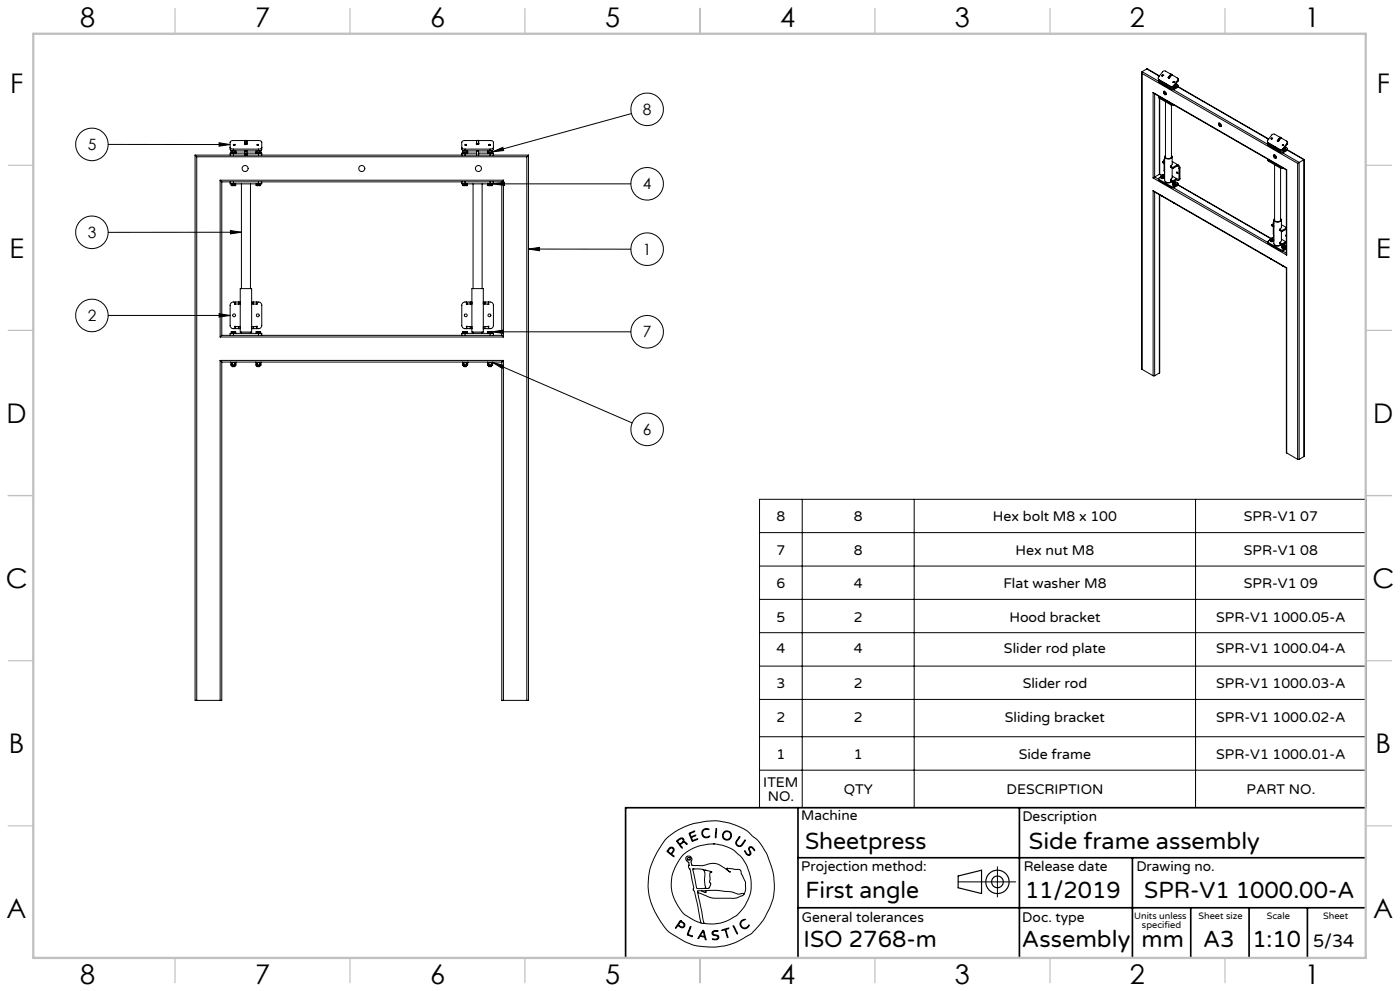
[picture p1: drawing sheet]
<svg xmlns="http://www.w3.org/2000/svg" width="420mm" height="297mm" viewBox="0 0 420 297" stroke-linecap="round" stroke-linejoin="round" font-family="sans-serif">
<g fill="none" stroke="#000" stroke-width=".3">
<path d="M189.4 34l-41.6 11.5M342.5 21.7l.1 89M342.6 21.5v.5M342.6 22l46.7 27M342.6 22v88.7M342.6 21.5l5 2.9M344 20.7l3.8 2.1M344 20.7l-1.4 .8M345.9 27.7l40 23.2M345.9 27.7v25.6M345.9 27.7l40.1 23.2M346.4 28.1v25"/>
<path d="M347.5 23.7l.2 .3M347.6 24.2l.2 .6M347.7 23.8l3.5 2.1M347.7 23.8l.1 .3M347.7 24l.1 .1M347.7 24l.1 .4M347.8 29.1l-.2-.3 .1 .6 3.6 2.1M347.8 24.1l3.5 2M347.8 24.8l1.6 .9M347.8 24.4l1.6 1M347.8 24.4v.4M347.8 29.1v23.1"/>
<path d="M347.8 29.1l3.5 2M347.9 29.5v22.7M348.7 22.6l.2-.1-.3 .3zM348.7 22.7l.2-.1zM348.8 22.5h.1M348.9 22.5h.1M348.9 22.7l-.1 .1M348.9 22.6l-.2 .2M349.1 27.4a.59 .59 0 0 1 .7 .3 .59 .59 0 0 1-.2 .7l-.5-.5zM349.2 27.6l.7 .4M349.2 27.3v.5l.6 .5M349.2 27.9l.7 .3"/>
<path d="M349.4 25.7v-.7l.3 .1v.8M349.4 25.7l.3 .2M349.6 30.5v16.6M349.7 25.9l1.6 .9M350.1 25.3l-.4 .2 1.6 1M350.5 23.2l.3 .2M350.8 23.3v.1M350.8 23.3l.1 .1M351.2 25.9l.1 .2M351.3 22.3l-1.7-1h-.6l-1.5 1.9v.4l.2 .2M351.3 22.3l-.8 .9M351.3 22.3l.3 .1"/>
<path d="M351.3 22.2v.1M351.3 26.5h1M351.3 26.8h1M351.3 31.1l.5 .2M351.3 31.5h.9M351.3 26.5v.3M351.3 31.1v.4M351.4 31.5v15.6M351.5 22.4l1.8 1.1-.1 .6M351.5 22.4h.1M351.5 22.4l-.7 .9M351.5 22.4l-.7 1"/>
<path d="M351.6 22.4h.1M351.9 26.1l.2 .1M352 26.9l28.4 16.4M352.1 25.6l-.5 .3h-.4M352.1 25.6l.1 .2M352.1 25.9v.3M352.2 25.8l-.4 .3h-.5M352.2 24.5h.1M352.2 24.5l-.2 .2M352.2 24.5l-.1 .2M352.4 25.7h.1M352.3 26.5v.3"/>
<path d="M352.4 25.7h.2M352.5 25.5l-.1 .1M352.5 25.4l-.1 .2M352.6 26.1l-.5 .1M352.6 25.7v.4M352.7 25.5l-.3 .2M352.7 25.5l-.1 .2M352.8 25.4l-.2-.1 .1 .2M352.8 25.4l-.2 .7M352.8 25.1l.6 .4-.2 .4M352.8 25.4l-.1 .1M353.2 24.1l-1.1 1.5"/>
<path d="M353.2 24.1l.2 .2M353.2 25.9l-.9 .6M353.2 25.9v.3M353.2 26.2l-.9 .6M353.3 23.5l.2 .3-.1 .5M353.4 24.3l-1.2 1.5M353.4 26l-.2 .2M353.4 25.6v.4M353.4 26l27.2 15.7M353.4 26.1l27.1 15.6M365.6 36.9a.59 .59 0 0 1 .7 .3 .59 .59 0 0 1-.2 .8l-.4-.4zM365.7 37.1l.7 .4"/>
<path d="M365.7 36.9l.1 .7 .5 .2M365.8 37.4l.6 .3M32.5 43.3h36.5M58.5 46.5h11.5M58.5 46.5l.5 .5M58.5 46.5v163.4h.5M59 47v162.9M59 47h99M65.7 42.8l3.3 .5-3.3 .5zM66 54l.5 .5M66 54v47M66 54h85"/>
<path d="M66.5 54.5h3.5M66.5 54.5v46M69 44.2l.3 .4 .7 .1M69 54.5v.6h9.5v-.6M69.3 45.9h.4M69.3 45.2l.2-.1zM69.3 45.9h.1M69.3 45.2v.7M69.4 55.6h.3M69.4 55.1v.5M69.4 55.2h1.3M69.7 45.9h.3"/>
<path d="M69.7 45.2v.7M69.7 55.6h.6M70 43.4h.5zM70 55.6h.3M70 45.2l-1-.4v-2.3l.9-.4 8.2 .1 .4 .3v2.3l-1 .4M70 43.5h.4h-.3M70 45.9h-1v.6M70 55.6h-.3M70 44.7v.5M70 45.9v.6M70 54.5v1.1M70 44.7h7.5"/>
<path d="M70 45.2h7.5M70 46.5h7.5M70 45.9h3.5M70 54.5h7.5M70.2 43.3h.2M70.2 43.3l.2 .2-.4-.1M70.2 43.3l.3 .1M70.4 45.9h-.4M70.4 45.9h.4M70.4 45.2v.7M70.7 55.6h-.4M70.7 55.1v.5"/>
<path d="M70.8 45.9h-.1M70.8 45.2v.7M72.4 55.1v31.4M73.5 43l-.1 .2 .2-.1M73.5 43.2v-1.1h.6v1.1M73.5 45.2v1.3M73.5 43.1h.6M74.1 43l.1 .2-.3-.1M74.1 45.2v1.3M74.1 45.9h3.4M75.1 55.1v31.4M76.8 45.9h.4"/>
<path d="M76.8 45.9h.1M76.8 45.2v.7M76.9 55.6h.3M76.9 55.1v.5M76.9 55.2h1.3M77.1 43.4h.5zM77.1 43.4l.4 .1M77.2 45.9h.3M77.2 43.5h.3h-.3M77.2 45.2v.7M77.2 55.6h.7M77.3 43.3h.2"/>
<path d="M77.3 43.3l.3 .2M77.3 43.3l.3 .1M77.5 55.6h.4M77.5 46.5h62M77.5 45.9h1v.6M77.5 54.5h62M77.5 44.7v.5M77.5 45.9v.6M77.5 54.5v1.1M77.5 55.6h-.3M77.9 45.9h.4M77.9 45.9h-.4"/>
<path d="M77.9 45.2v.7M78.1 45.1l.2 .1zM78.2 55.6h-.3M78.2 55.1v.5M78.3 45.9h-.1M78.3 45.2v.7M78.5 44.2l-.3 .4-.7 .1M138.5 44.2l.3 .4 .7 .1M138.5 54.5v.6h9.5M138.8 45.9h.4M138.8 45.2l.2-.1zM138.8 45.9h.1"/>
<path d="M138.8 45.2v.7M138.9 55.6h.3M138.9 55.1v.5M138.9 55.2h1.3M139.2 45.9h.3M139.2 45.2v.7M139.2 55.6h.6M139.5 43.4h.5zM139.5 55.6h.3M139.5 45.2l-1-.4v-2.3l.8-.4 8.3 .1 .4 .3v2.3l-1 .4M139.5 45.9h-1v.6M139.5 55.6h-.3"/>
<path d="M139.5 44.7v.5M139.5 45.9v.6M139.5 54.5v1.1M139.5 44.7h7.5M139.5 45.2h7.5M139.5 46.5h7.5M139.5 45.9h3.5M139.5 54.5h7.5M139.7 43.3h.2M139.7 43.3l.2 .2M139.7 43.3l.3 .1M139.9 45.9h-.4"/>
<path d="M139.9 45.9h.4M139.9 45.2v.7M139.9 43.5h-.3M140.2 55.6h-.4M140.2 55.1v.5M140.3 45.9h-.1M140.3 45.2v.7M141.9 55.1v31.4M143 43l-.1 .2 .2-.1M143 43.2v-1.1h.6v1.1M143 43.1h.6M143 45.2v1.3"/>
<path d="M143.6 43l.1 .2-.3-.1M143.6 45.2v1.3M143.6 45.9h3.4M144.6 55.1v31.4M146.3 45.9h.3M146.3 45.9h.1M146.3 45.2v.7M146.4 55.6h.3M146.4 55.1v.5M146.4 55.2h1.3M146.6 43.4h.5zM146.6 45.9h.4"/>
<path d="M146.6 45.2v.7M146.7 55.6h.7M146.8 43.3h.2M146.8 43.3l.3 .2M146.8 43.3l.3 .1M147 55.6h.4M147 43.5h-.4M147 45.9h1v.6M147 46.5h11.5M147 54.5h3.5M147 44.7v.5M147 45.9v.6"/>
<path d="M147 54.5v1.1M147 55.6h-.3M147.4 45.9h-.4M147.4 45.9h.4M147.4 45.2v.7M147.6 45.1l.2 .1zM147.7 55.6h-.3M147.7 55.1v.5M147.8 45.5l3-1.3 .3 .9zM147.8 45.9h-.1M147.8 45.2v.7M148 55.1l3.3-.5v1z"/>
<path d="M148 44.2l-.3 .4-.7 .1M148 54.5v.6M148 55.1h41.3M150.5 54.5v46M151 54l-.5 .5M151 54v47M158 47v162.9M158.5 46.5l-.5 .5M158.5 46.5v163.4h-.5M345.9 57.1l40 23.2M345.9 57.1l40.1 23.2M345.9 57.1v55.5"/>
<path d="M345.9 53.3l40.1 23.1M346.4 53.1l-.5 .2M346.4 53.1l1.2 .7M346.4 57.5v55.1M347.6 53.5l.2 .6M347.8 53.8v.3M347.8 58.3v53.5M347.8 53.8l3.5 2M347.8 54.1l3.5 2.1M347.8 52.2l-1.4 .9M347.8 52.2l.9 .5M347.9 52.2h-.1"/>
<path d="M347.9 58.4l-.1 53.4M347.9 52.2l.9 .5M348.3 53l-.6 .4 .1 .4M348.3 52.9l.1 .5M348.3 52.9v.2M348.3 53.1l.4 .1M348.3 53.1l.1 .1M348.3 53.3l.1 .1M348.4 53.4l.5 .1M348.4 53.2v.2M348.4 53.2h.3M348.4 52.8l-.1 .3"/>
<path d="M348.4 52.8l.4-.1zM348.4 52.8l-.1 .1M348.5 58.7l.2 .1M348.6 58.8h.1M348.7 53.2l.2 .1M348.8 52.5v.3l.6 .3M348.8 48.4l.4 .3M348.8 48.4v.4l.4 .2M348.8 52.5l.4 .2M348.9 53.3v.2M349.1 53.2h-.4M349.1 53.2l-.2 .1"/>
<path d="M349.1 53.4l-.2 .1M349.2 53l-.1 .2zM349.2 49l.2 2.6M349.2 48.7l.2 .1M349.2 49l.2 .1M349.2 52.7l.2 .1M349.2 52.7v.6l-.3 .2M349.2 48.7v.3M349.4 47.6l-.2 .6M349.4 47v7.1a1.38 1.38 0 0 0 2.1 .3M349.4 48l-.6 .4M349.4 52.1l-.6 .4"/>
<path d="M349.6 46.6a.79 .79 0 0 0 .2 1 .79 .79 0 0 0 .9 0l.9-.4-.2-.6M349.6 46.8a.93 .93 0 0 0 .9 .8 .93 .93 0 0 0 .9-.8M349.7 54.5l.6 .3 1.1-.3M351.2 49.8l.1 .4M351.2 53.8l.1 .5M351.3 55.8h1M351.3 56.2h1M351.3 49.9v.3M351.3 53.9v.4M351.3 55.8v.4M351.3 49.9l.5 .3M351.3 50.2l.5 .3"/>
<path d="M351.3 53.9l.5 .3M351.3 54.3l.5 .2M351.6 47v2.3l-.4 .4 .1 .2M351.6 50.4v2.9l-.4 .5 .1 .1M351.6 52.8l1.3 .7M351.6 48.4l1.7 1M351.8 55l.1 .5M351.8 55l.1 .1M351.8 50.2v.3M351.8 54.2v.3M351.9 55.1l.3 .2M351.9 55.1v.1"/>
<path d="M351.9 55.3v.2M351.9 55.5l.5 .1M351.9 55.2v.3M351.9 55.2l.3 .1M352 54.9l-.1 .2M352 54.9l-.2 .1M352 55.5l.4 .1M352 56.3l28.4 16.4M352.2 55.3h.2M352.3 55.8v.4M352.3 54.3l1.1 .6-.2 .4M352.4 54.8l-.4 .1"/>
<path d="M352.4 54.8l.3 .2M352.4 55.3v.3M352.6 55.2l-.4 .1M352.6 55.2l-.2 .1M352.7 55l-.1 .2M352.7 55.4l-.3 .2M352.7 55l.1 .1M352.8 55.1l-.2 .1M352.8 55.1l-.4 .5M352.9 53.5l.1 .1M353 49.8v.1M353 49.5v.3"/>
<path d="M353 53.6v.3M353 49.5l.2 .1M353 53.6l-1.2 .6M353 53.5h-.1M353 53.9l-1.2 .6M353.1 49.8l-1.3 .7M353.2 49.6l.5 .9M353.2 55.3v.3M353.2 55.3l-.9 .5M353.2 55.6l-.9 .6M353.3 51.7h.1M353.3 49.4l-.3 .1"/>
<path d="M353.3 49.4l.2 .1M353.3 49.4l-1.5 .8M353.4 55.4l-.2 .2M353.4 55v.4M353.4 55.4l28.1 16.2M353.4 55.5l28 16.1M353.5 49.5l.5 .8M353.5 49.5l-.3 .1M353.7 53.7l-.2 .4-.5-.2M353.7 50.5v3.2M354 53.6l-.4 .4M354 50.3l-.3 .2"/>
<path d="M354 53.6l-.3 .1M354 50.3v3.3M380.3 42.6l.3 .4M380.4 43.1l.2 .6M380.4 42.9l.2 .1M380.5 42.9l-.1 .2 .2 .2M380.6 48l-.2-.3 .2 .6M380.6 43l3.5 2M380.6 43.3l1.6 1M380.6 43.3v.4M380.6 48v.3M380.6 43.7l1.6 .9"/>
<path d="M380.6 48l3.5 2.1M380.6 48.3l3.5 2.1M381.5 41.4h.1l-.2 .3zM381.6 41.4h.1M381.6 41.5l-.2 .2M381.6 41.6l-.1 .1M382.1 46.5a.59 .59 0 0 1 .7 .3 .59 .59 0 0 1-.2 .7l-.5-.4zM382.2 46.7l.7 .4M382.2 44.6v-.7l.3 .2v.7M382.2 44.6l.3 .2M382.2 46.4l.1 .6 .5 .4M382.2 46.9l.7 .4"/>
<path d="M382.4 49.4v16.6M382.5 44.8l1.6 .9M382.8 44.2l-.3 .2 1.6 1M383.6 42.2l-.1 .2M383.6 42.2v.1M384 44.8l.1 .2M384 41.2l-1.9-1.1-.5 .3-1.4 1.8 .1 .5 3.7 2.1M384 41.2l-.7 1M384 41.2l.4 .1M384 41.2l.3 .1M384.1 45.4h1M384.1 45.7h1"/>
<path d="M384.1 50.4h.9M384.1 50.1l.5 .1M384.1 45.4v.3M384.1 50.1v.3M384.2 50.4v15.6M384.3 41.3l1.8 1.1-.1 .6M384.3 41.3h.1M384.3 41.3l-.8 1-.2-.1M384.3 41.3l-.7 .9M384.4 41.3v.1M384.7 45l.2 .1M384.7 45.8l5 2.9"/>
<path d="M384.8 43.6l.2-.1zM384.8 44.6l-.4 .2h-.4M384.8 44.6l.2 .2M384.9 44.8v.3M385 43.4h.1M385 44.8l-.4 .2h-.5M385 43.4l-.3 .2M385 43.5l-.2 .1M385.2 44.6h.1M385.1 45.4v.3M385.2 44.6h.2M385.3 44.4l-.1 .1"/>
<path d="M385.3 44.3l-.2 .3M385.4 45l-.5 .1M385.4 44.6v.4M385.5 44.4l-.3 .2M385.5 44.4l-.1 .2M385.6 44.3l-.2-.1 .1 .2M385.6 44.3l-.2 .7M385.6 44l.6 .4-.2 .4M385.6 44.3l-.1 .1M385.9 50.9l.1 25.5M386 50.9h-.1M386 43l-1.2 1.6"/>
<path d="M386 43l.2 .2M386 44.8l-.9 .6M386 44.8v.4M386 50.9v25.5M386 45.2l-.9 .5M386 42.4l.3 .4-.1 .4M386.2 43.2l-1.2 1.6M386.2 45l5 2.9M386.2 44.9l-.2 .3M386.2 44.6v.3M386.2 44.9l5.1 2.9M389.3 49v88.7"/>
<path d="M389.7 48.7l-.4 .3M389.7 48.7v89M391.2 47.9l-1.5 .8M391.2 47.9v88.9M391.3 47.8l-.1 .1M391.3 47.8l-.1 89M69.1 69.1l3.3 .5-3.3 .5zM72.4 69.6h-39.9M158.5 74.6l3.3-.4v.9zM158.5 74.6l30.8 .1M352 60.8l.2 .1M352.1 60.8v.1"/>
<path d="M352.1 60.9h.1M380.4 72.5l.2 .6M380.6 72.7v.4M380.6 72.7l3.5 2.1M380.6 73.1l3.5 2M381 71.9l-.6 .4 .2 .4M381 71.9l.2 .5M381 71.9l.1 .1M381.1 72.2v.1M381.1 72l.3 .1M381.1 72l.1 .1M381.2 72.4h.4"/>
<path d="M381.2 72.1v.3M381.2 72.1h.2M381.2 71.7l-.1 .3M381.2 71.7l-.2 .2M381.2 71.7l.3-.1zM381.3 77.6l.1 .1M381.3 77.7h.1M381.4 77.7h.1M381.4 72.1l.2 .1M381.5 67.3l.5 .3M381.5 67.3v.4l.5 .2M381.5 71.4v.3l.5 .3"/>
<path d="M381.5 71.4l.5 .2M381.6 72.2v.2M381.8 72.1h-.4M381.8 72.1l-.2 .1M381.8 72.1l.2-.1v.2l-.4 .2M381.9 72.3l-.2 .1M382 71.9l-.2 .2M382 67.9l.2 2.7M382 67.6l.2 .1M382 67.9l.2 .1M382 71.6l.2 .1M382 72h.2"/>
<path d="M382 67.6v.3M382 71.6v.4M382.1 66.5l-.1 .6M382.2 65.9v7.1a1.35 1.35 0 0 0 2.1 .3M382.2 67l-.7 .3M382.2 71l-.7 .4M382.4 65.5l-.1 .1a.91 .91 0 0 0 .4 1 .91 .91 0 0 0 1.1-.1l.6-.5-.2-.5M382.4 65.8a.92 .92 0 0 0 .9 .7 .92 .92 0 0 0 .9-.7M382.4 73.4a1.33 1.33 0 0 0 1.7 0M384 68.7l.1 .4M384 72.7l.1 .5M384.1 68.8v.3"/>
<path d="M384.1 72.8v.4M384.1 69.1l.5 .3M384.1 68.8l.5 .3M384.1 72.8l.5 .3M384.1 73.2l.5 .2M384.1 74.8h1M384.1 75.1h1M384.1 74.8v.3M384.4 65.9v2.2l-.4 .5 .1 .2M384.4 69.4v2.7l-.4 .5 .1 .2M384.4 71.7l1.3 .7M384.4 67.3l1.5 .9"/>
<path d="M384.6 73.9l.1 .5M384.6 69.1v.3M384.6 73.1v.3M384.6 73.9v.1M384.6 74l.4 .2M384.6 74l.1 .2M384.6 74.2l.1 .2M384.7 74.4l.5 .1M384.7 74.2v.2M384.7 74.2h.3M384.7 73.8l-.1 .2M384.7 73.8l-.1 .1"/>
<path d="M384.7 75.2l1.2 .6M385 74.2l.2 .1M385 79.8l-.2-.1 .2 .1M385.1 74.8v.3M385.1 73.2l.8 .4M385.2 73.7l-.5 .1M385.2 73.7l.3 .2M385.2 74.3v.2M385.4 74.1l-.4 .1M385.4 74.1l-.2 .2M385.4 74.3l-.2 .2M385.5 73.9l-.1 .2"/>
<path d="M385.5 73.9l.1 .1M385.6 74l-.2 .1M385.6 74l-.4 .5M385.7 72.4l.1 .1M385.8 68.7l-.1 .1M385.8 68.4v.3M385.8 72.5v.3M385.8 68.4l.1 .1M385.8 72.8h.1M385.8 68.4h.1l-1.3 .7M385.8 72.4h-.1M385.8 72.8l-1.2 .6"/>
<path d="M385.8 68.7l-1.2 .7M385.8 72.4l-1.2 .7M385.8 72.5h.1M385.9 70.4l-.2 .2 .2 .3M385.9 74.3l-.8 .5M385.9 74.6l-.8 .5M32.5 94.5h36.5M65.7 94l3.3 .5-3.3 .5zM69.4 99.4v.5M69.4 99.8h1.3M69.7 99.4h.3M69.7 99.4h.6"/>
<path d="M69.7 99.4h-.3M70 99.4v1.1M70.3 99.4h.4M70.3 99.4h.4v.5M70.3 99.4h-.3M70.5 90.9l-.1 .3 .3-.1M70.5 90.5v.6h1.1M70.7 97.9l-.3-.1 .1 .3M71.6 90.5h-1.6a.96 .96 0 0 0-1 1v6a.96 .96 0 0 0 1 1h1.6M71.6 91.1h.5M71.6 90.5h.5M71.6 97.9h.5"/>
<path d="M71.6 98.5h.5M71.6 97.9h-1.1v.6M71.6 90.5v.6M71.6 97.9v.6M72.1 86.5h3.4v13h-3.4zM72.4 99.5v.4M75.1 99.5v.4M75.5 91.1h.5M75.5 90.5h.5M75.5 97.9h.5M75.5 98.5h.5M76 90.5h1.5a.96 .96 0 0 1 1 1v6a.96 .96 0 0 1-1 1h-1.5"/>
<path d="M76 90.5v.6M76 97.9v.6M76 97.9h1v.6M76.9 97.9l.3-.1-.2 .3M76.9 99.4v.5M76.9 99.8h1.3M77 90.9l.2 .3-.3-.1M77 90.5v.6h-1M77.2 99.4h.3M77.2 99.4h.7M77.2 99.4h-.3M77.5 99.4v1.1"/>
<path d="M77.9 99.4h.3M77.9 99.4h.3v.5M77.9 99.4h-.4M138.9 99.4v.5M138.9 99.8h1.3M139.2 99.4h.3M139.2 99.4h.6M139.2 99.4h-.3M139.5 99.4v1.1M139.8 99.4h.4M139.8 99.4h.4v.5M139.8 99.4h-.3"/>
<path d="M140 90.9l-.1 .3 .3-.1M140 90.5v.6h1.1M140.2 97.9l-.3-.1 .1 .3M141.1 90.5h-1.6a.96 .96 0 0 0-1 1v6a.96 .96 0 0 0 1 1h1.6M141.1 91.1h.5M141.1 90.5h.5M141.1 97.9h.5M141.1 98.5h.5M141.1 90.5v.6M141.1 97.9v.6M141.1 97.9h-1.1v.6M141.6 86.5h3.4v13h-3.4z"/>
<path d="M141.9 99.5v.4M144.6 99.5v.4M145 91.1h.5M145 90.5h.5M145 97.9h.5M145 98.5h.5M145.5 90.5h1.5a.96 .96 0 0 1 1 1v6a.96 .96 0 0 1-1 1h-1.5M145.5 90.5v.6M145.5 97.9v.6M145.5 97.9h1v.6M146.4 97.9l.2-.1-.1 .3M146.4 99.4v.5"/>
<path d="M146.4 99.8h1.3M146.5 90.9l.1 .3-.2-.1M146.5 90.5v.6h-1M146.7 99.4h.3M146.7 99.4h.7M146.7 99.4h-.3M147 99.4v1.1M147.4 99.4h.3M147.4 99.4h.3v.5M147.4 99.4h-.4M147.7 99.4l3.3-.5v1zM147.7 99.4h41.6"/>
<path d="M385.9 80.3l.1 55.4M386 80.3h-.1M386 80.3v55.4M66 108l.5 .5M66 108h85M66 108v101.9M66 101h85M66.5 100.5h3.5M66.5 108.5v101.4h-.5M66.5 100.5l-.5 .5M66.5 108.5h84M69 100.5v-.6h9.5v.6"/>
<path d="M69.3 108.5h1.5M69.3 108.7h.4M69.3 109.4l.2 .1M69.3 108.7v.7M69.4 108.7h-.1M69.5 109.5h.5M69.6 109.8h.8M69.7 108.7h.7M69.7 108.7l-.1 1.1M70 109.5h.6M70 100.5h7.5M70.4 108.7h.4"/>
<path d="M70.4 108.7v1.1M70.7 108.7h.1M70.8 109.4l-.2 .1M70.8 108.7v.7M76.7 108.5l1.6 .2M76.8 108.7h.4M76.8 109.4l.2 .1M76.8 108.7v.7M76.9 108.7h-.1M77 109.5h.5M77.1 109.8h.8M77.1 109.5v.3"/>
<path d="M77.2 108.7h.7M77.2 109.4l-.2 .1M77.2 109.4l.3 .1M77.2 108.7v.7M77.5 109.5h.6M77.5 100.5h62M77.9 108.7v1.1M78.2 108.7h-.3M78.3 109.4l-.2 .1M78.3 108.5v.9M138.5 100.5v-.6h9.5v.6M138.7 108.7h1.6"/>
<path d="M138.7 108.5l.1 .9M138.8 109.4l.2 .1M138.9 108.7h.3M139 109.5h.5M139.1 109.8h.8M139.1 109.5v.3M139.2 108.7h.7M139.2 109.4l-.2 .1M139.2 109.4l.3 .1M139.2 108.7v.7M139.5 109.5h.6M139.5 100.5h7.5"/>
<path d="M139.9 109.4l-.4 .1M139.9 109.4l.2 .1M139.9 108.7v.7M139.9 109.5v.3M140.2 108.7h-.3M140.3 109.4l-.2 .1M140.3 108.5v.9M146.2 108.5l1.6 .2M146.3 108.7h.3M146.3 109.4l.2 .1M146.3 108.7v.7M146.4 108.7h-.1"/>
<path d="M146.5 109.5h.5M146.6 108.7h.8M146.6 109.8h.8M146.6 108.7v1.1M147 109.5h.6M147 100.5h3.5M147.4 108.7h.4M147.4 108.7v1.1M147.7 108.7h.1M147.8 109.4l-.2 .1M147.8 108.7v.7M147.8 108.7l3.3 .8-.4 .9z"/>
<path d="M147.8 108.5v.2M147.8 108.7l41.9 18M150.5 108.5v101.4h.5M150.5 100.5l.5 .5M151 108l-.5 .5M151 108v101.9M342.6 110.7l3.3 1.9M345.9 112.6h.5M347.8 111.8l-1.4 .8M386 135.7l3.3 2M389.3 137.7h.4M391.2 136.8l-1.5 .9"/>
<path d="M227.9 149.6h182v92.4h-182zM227.9 159.6h182M240.7 149.6v92.4M274.2 149.6v92.4M358.7 149.6v92.4M227.9 169.6h182M227.9 179.6h182M227.9 189.6h182M227.9 199.6h182M59 209.9h7M151 209.9h7M227.9 209.6h182"/>
<path d="M227.9 220.8h182M227.9 230.8h182M200.2 251.1l3.5-2.5 3.4-1.5 4.8-1 3.1-.1 3.5 .6 3.9 1.4 1.8 1.1 3.1 2.7 2.7 4 1.3 3.5 .8 3.1 .2 4-.3 2.7-1 2.8-1.8 3.5-2.1 2.7a16.9 16.9 0 0 1-5.7 4l-3.2 1.2-3.1 .5-4.1-.1-2.6-.4-3.3-1.3-4.2-2.5-.9-.9-1.7-2.2-1.7-2.9-1.5-3.6-.6-2.9v-3.5l.5-3.1 1-2.8 1.6-2.9zM200.9 254.1l.7-.2 .5 .3 .1 .6-.3 .6a.64 .64 0 0 0-.3 .7 .64 .64 0 0 0 .6 .5l-.1 .2-1.5-1.3a.52 .52 0 0 1-.5-.4 .52 .52 0 0 1 .4-.6zM200.9 254.4l.4-.3 .4 .1 .3 .5-.1 .4a.66 .66 0 0 1-.5 .6 .66 .66 0 0 1-.8-.4l-.2-.3zM203 252l1.1-.8 .6-.1 .4 .5v.6l.6 .3 .4 .5-.9-.5-.7 .3a.5 .5 0 0 0-.4 .5 .5 .5 0 0 0 .4 .5l.1 .4-1.6-2zM203.4 251.9l.8-.5h.6l.2 .7-.5 .5a.59 .59 0 0 1-.6 .3 .59 .59 0 0 1-.5-.6l-.1-.2zM206.7 249.7l1.7-.6-1.2 .6a.66 .66 0 0 0 .2 .9 .66 .66 0 0 0 .9-.2l.4-.1-1.2 .7 .3 .9 1.3-.5 .2 .1-1.4 .6a1.39 1.39 0 0 1-.8-1.4zM208.2 249.1h.1M210.9 248.7l.7-.3 1.1 .1v.2l-.9-.2-.6 .2-.4 .6v.6l.5 .9 .6 .1 1-.2-1 .4-.9-.3-.5-1zM214 252.9h.1M214 252.9l2.7 .4 2.4 .9 1.1 .6 2.4 2.3 1.3 2.1 1.1 2.9 .3 1.9v2.6l-.4 1.8-1.4 3-2.6 3-2.6 1.5-2.3 .8-1.9 .2-2.9-.1"/>
<path d="M214 252.9l-4.4 .7-2.3 .9-2.1 1.4-1.2 1.4-1.3 2.3-1.1 3-.2 2.2 .2 2.5 .6 2 1.4 2.6 1.8 2.2 3 1.8 1.9 .7M214.9 248.4l-.1 2.5-.2 .2zM221.8 250.8l.2 .1-1.1 1.5 .1 .5 .4 .5h.9l1.1-1.6h.2l-1.1 1.7-.5 .2-.9-.3-.4-.7zM223.4 255l.9 1.1h.4l.3-.2-.4-1.4 .3-.7 .8 .1 .7 .9-.1 .2-.7-.9-.6-.1-.2 .5 .5 1.3-.5 .6-.9-.4zM299.2 259.8v9M204 276h.4l1.1 1-.1 .6-.4 .4-1-.2a.62 .62 0 0 0-.7-.3 .62 .62 0 0 0-.5 .6h-.2zM204.2 275.9h.1M204.2 276.2l.9 .7 .1 .5-.4 .4-.7-.2a.52 .52 0 0 1-.5-.4 .52 .52 0 0 1 .3-.6zM204.2 276.2h.1M207 277.8l.3-.1-.1 .3-.4 1.1a.7 .7 0 0 0-.3 .9 .7 .7 0 0 0 .8 .4l.5 .3-1.6-.6zM207.8 260.5l1 4.9a.82 .82 0 0 0 1.2 .9l1.5-.1M207.9 260.5h2.5l2.8 .7 .4 .2h-.2a.26 .26 0 0 0-.3-.1 .26 .26 0 0 0-.1 .4v1.9l-.2 .7 .4 .4-.1 .6-.4 .9h-1.2"/>
<path d="M207.9 260.5h-.1M207.9 260.4h.1M209.3 267.4l1.9 9.4M209.3 267.4l3.6 1.6 1.3 .2h6.3l2.3-.8 .4-.4M210.3 276.6l.9 .2M210.4 267h-1.1v.4M210.6 260.6l.5 .2 .4 .8-.2 2.5 .4 1.9-.2 .2M210.8 278.9l.1-.1a4.2 4.2 0 0 1 .9 2.6l-.1 .3-.1-.3a.68 .68 0 0 0-1-.7 .79 .79 0 0 0-1 .6l-.2-.1zM210.9 279.2l.4 1.3-.6 .1a.43 .43 0 0 1-.5-.3 .43 .43 0 0 1 .3-.6zM210.9 279.2h.1M211.5 260.8h.1M211.8 266.9l3.4-.1 4.3 .5 2.1 .7 1.5-.2 .1 .2"/>
<path d="M211.8 266.9v.6l-1.4-.5M211.8 266.9l-1.4 .1M213.8 279.2l.6-.3 1 .1-1.2 .2-.3 .3 .2 .5 1.4 .5 .2 .5-.4 .5-.5 .2-1.1-.2v-.2l1.4 .1 .3-.3-.2-.5-1.5-.5-.1-.5zM216.5 278.7l2.2-.5-.9 .4 .5 2.4-.8-2.3zM220 277.5l1.2 2.4zM222.4 275.9l.7-.3h.5l-.9 .4-.4 .5v.7l.5 .7 1 .2 .8-.9a.32 .32 0 0 1 .2 .4 .32 .32 0 0 1-.4 .2l-.8 .5-1-.2-.6-1.1zM223.2 268l.5-1.3v-2.3l-1.3-2.5-.2-1-.6-.3-3.5-.3a.85 .85 0 0 0 .8 .9l.2 .2-3-2-1.4-.6h-1.5l-2.4 .6h-3.2l-.3-1.1 .3-.6-.2-.6-.5-.5-.8 .1-.3 .3-.1 .5 1 1.1 .1 .7-.3 .1 .1 .3 .1 .6 .3 .2 1.1 5.3-.1 1a4.1 4.1 0 0 1 .8 2.6l1.5 7.2M287.4 264.3h17.3"/>
<circle cx="194.1" cy="32.8" r="4.9"/>
<circle cx="348.7" cy="22.6" r=".15"/>
<circle cx="352.1" cy="24.5" r=".15"/>
<circle cx="27.6" cy="43.3" r="4.9"/>
<circle cx="73.5" cy="50.5" r=".9"/>
<circle cx="108.5" cy="50.5" r=".9"/>
<circle cx="143.5" cy="50.5" r=".9"/>
<circle cx="194.1" cy="55.1" r="4.9"/>
<circle cx="353.2" cy="51.7" r=".25"/>
<circle cx="381.5" cy="41.5" r=".16"/>
<circle cx="384.8" cy="43.5" r=".14"/>
<circle cx="27.6" cy="69.6" r="4.9"/>
<circle cx="194.1" cy="74.7" r="4.9"/>
<circle cx="27.6" cy="94.5" r="4.9"/>
<circle cx="70.2" cy="94.5" r=".43"/>
<circle cx="77.3" cy="94.5" r=".43"/>
<circle cx="139.7" cy="94.5" r=".43"/>
<circle cx="146.8" cy="94.5" r=".43"/>
<circle cx="194.1" cy="99.4" r="4.9"/>
<circle cx="194.1" cy="128.7" r="4.9"/>
<circle cx="206.6" cy="257.4" r=".42"/>
<circle cx="218.1" cy="250.4" r="1.37"/>
<circle cx="218.1" cy="250.4" r="1.16"/>
</g>
<g fill="none" stroke="#000" stroke-width=".35">
<path d="M287.4 262.5l7.1-1.7v7l-7.1-1.7z"/>
<circle cx="299.2" cy="264.3" r="3.5"/>
<circle cx="299.2" cy="264.3" r="1.75"/>
</g>
<path d="M239.4 257.1h170.3M239.4 242.1v44.8M305.8 242.1v44.8M339.7 257.1v29.9M409.7 242.1h-222v45M239.4 272.1h170.3M357.2 272.1v14.8M374.7 272.1v14.8M392.2 272.1v14.8" fill="none" stroke="#000" stroke-width=".5"/>
<g fill="none" stroke="#c0c0c0" stroke-width=".35">
<path d="M52.5 2.5v7.5M105 2.5v7.5M157.5 2.5v7.5M210 2.5v7.5M262.5 2.5v7.5M315 2.5v7.5M367.5 2.5v7.5M2.5 49.5h7.5M410 49.5h7.5M2.5 99h7.5M410 99h7.5M2.5 148.5h7.5"/>
<path d="M410 148.5h7.5M2.5 198h7.5M410 198h7.5M2.5 247.5h7.5M410 247.5h7.5M52.5 287v7.5M105 287v7.5M157.5 287v7.5M210 287v7.5M262.5 287v7.5M315 287v7.5M367.5 287v7.5"/>
</g>
<path d="M10 10.1h399.7v277h-399.7z" fill="none" stroke="#c0c0c0" stroke-width=".7"/>
<path d="M158.5 74.6l3.3-.4v.9zM69.1 69.1l3.3 .5-3.3 .5zM148 55.1l3.3-.5v1zM65.7 42.8l3.3 .5-3.3 .5zM147.8 108.7l3.3 .8-.4 .9zM147.8 45.5l3-1.3 .3 .9zM147.7 99.4l3.3-.5v1zM65.7 94l3.3 .5-3.3 .5z" fill="#000"/>
<g font-size="8.1">
<text x="24" y="8">8</text>
<text x="76.5" y="8">7</text>
<text x="129" y="8">6</text>
<text x="181.5" y="8">5</text>
<text x="234" y="8">4</text>
<text x="286.5" y="8">3</text>
<text x="339" y="8">2</text>
<text x="391.5" y="8">1</text>
<text x="3" y="27.7">F</text>
<text x="413" y="27.7">F</text>
<text x="2.8" y="77.2">E</text>
<text x="412.8" y="77.2">E</text>
<text x="2" y="126.7">D</text>
<text x="412" y="126.7">D</text>
<text x="1.7" y="176.2">C</text>
<text x="411.7" y="176.2">C</text>
<text x="2.7" y="225.7">B</text>
<text x="412.7" y="225.7">B</text>
<text x="2" y="275.2">A</text>
<text x="412" y="275.2">A</text>
<text x="24" y="295">8</text>
<text x="76.5" y="295">7</text>
<text x="129" y="295">6</text>
<text x="181.5" y="295">5</text>
<text x="234" y="295">4</text>
<text x="286.5" y="295">3</text>
<text x="339" y="295">2</text>
<text x="391.5" y="295">1</text>
</g>
<g font-size="7.1">
<text x="241.5" y="254.4">Sheetpress</text>
<text x="308.7" y="254.4">Side frame assembly</text>
<text x="241.6" y="269.2">First angle</text>
<text x="307.5" y="269.2">11/2019</text>
<text x="343.3" y="269.2">SPR-V1 1000.00-A</text>
<text x="241.1" y="283.7">ISO 2768-m</text>
<text x="306.6" y="283.9">Assembly</text>
<text x="342.5" y="283.9">mm</text>
<text x="360.9" y="283.8">A3</text>
<text x="375.7" y="283.9">1:10</text>
</g>
<text font-size="5.4" x="393.9" y="283.7">5/34</text>
<g font-size="4.7">
<text x="192.9" y="34.4">8</text>
<text x="26.3" y="44.9">5</text>
<text x="192.9" y="56.7">4</text>
<text x="26.3" y="71.3">3</text>
<text x="192.9" y="76.3">1</text>
<text x="26.3" y="96.2">2</text>
<text x="192.9" y="101.1">7</text>
<text x="192.9" y="130.3">6</text>
</g>
<g font-size="4.2">
<text x="233" y="156.3">8</text>
<text x="256.2" y="156.3">8</text>
<text x="297.9" y="156.3">Hex bolt M8 x 100</text>
<text x="373.2" y="156.3">SPR-V1 07</text>
<text x="233" y="166.3">7</text>
<text x="256.2" y="166.3">8</text>
<text x="304.7" y="166.3">Hex nut M8</text>
<text x="373.2" y="166.3">SPR-V1 08</text>
<text x="233" y="176.3">6</text>
<text x="256.2" y="176.3">4</text>
<text x="301" y="176.3">Flat washer M8</text>
<text x="373.2" y="176.3">SPR-V1 09</text>
<text x="233" y="186.3">5</text>
<text x="256.2" y="186.3">2</text>
<text x="302.8" y="186.3">Hood bracket</text>
<text x="364.9" y="186.3">SPR-V1 1000.05-A</text>
<text x="233" y="195.7">4</text>
<text x="256.2" y="195.7">4</text>
<text x="301.2" y="195.7">Slider rod plate</text>
<text x="364.9" y="195.7">SPR-V1 1000.04-A</text>
<text x="233" y="206.3">3</text>
<text x="256.2" y="206.3">2</text>
<text x="306.8" y="206.3">Slider rod</text>
<text x="364.9" y="206.3">SPR-V1 1000.03-A</text>
<text x="233" y="216.3">2</text>
<text x="256.2" y="216.3">2</text>
<text x="301.5" y="216.3">Sliding bracket</text>
<text x="364.9" y="216.3">SPR-V1 1000.02-A</text>
<text x="233" y="227.4">1</text>
<text x="256.2" y="227.4">1</text>
<text x="305.6" y="227.4">Side frame</text>
<text x="364.9" y="227.4">SPR-V1 1000.01-A</text>
<text x="229" y="235.9">ITEM</text>
<text x="253.1" y="238">QTY</text>
<text x="301.9" y="238">DESCRIPTION</text>
<text x="374" y="238">PART NO.</text>
<text x="230.3" y="240.2">NO.</text>
<text x="240.4" y="245.9">Machine</text>
<text x="306.7" y="246.1">Description</text>
<text x="240.4" y="261.1">Projection method:</text>
<text x="307.1" y="261">Release date</text>
<text x="340.9" y="261">Drawing no.</text>
<text x="240.5" y="276.4">General tolerances</text>
<text x="306.7" y="276.3">Doc. type</text>
</g>
<g font-size="2.8">
<text x="340.3" y="275.3">Units unless</text>
<text x="359.6" y="275.3">Sheet size</text>
<text x="380" y="275.3">Scale</text>
<text x="396.9" y="275.3">Sheet</text>
<text x="342.6" y="278.2">specified</text>
</g>
</svg>
